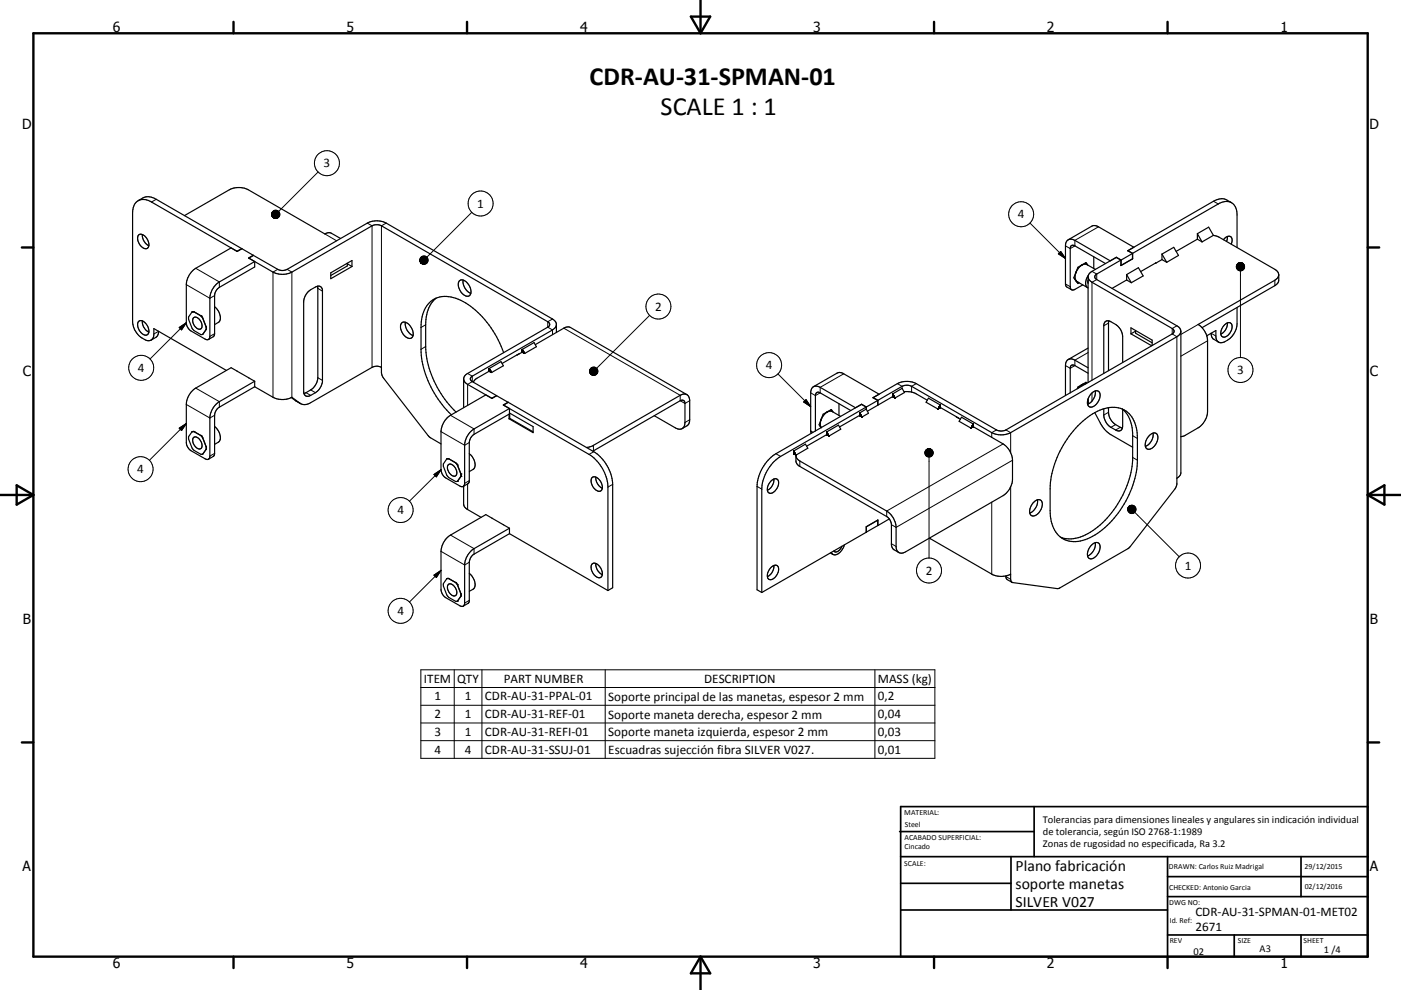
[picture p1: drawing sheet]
<svg xmlns="http://www.w3.org/2000/svg" width="420mm" height="297mm" viewBox="0 0 420 297" stroke-linecap="round" stroke-linejoin="round" font-family="sans-serif">
<g fill="none" stroke="#000" stroke-width=".36">
<path d="M41.4 60.2a4 4 0 0 1 4 .4l25.7 14.8 1.4-.8M41.4 60.2a3.9 3.9 0 0 0-1.6 3.7v32.6a5.9 5.9 0 0 0 5.1 5.7 1.82 1.82 0 0 0 1.2-2v-1.6l21.8 12.5M41.4 60.2l1.4-.8a3.9 3.9 0 0 1 4 .4l25.7 14.8M42.7 70.4a3.6 3.6 0 0 1 1.9 3.3M42.7 70.4a1.06 1.06 0 0 0-1.2 .2 1.06 1.06 0 0 0-.2 1.2 2.79 2.79 0 0 0 2.8 2.7l.5-.8M42.7 70.4a3.6 3.6 0 0 0 1.9 3.3M55.3 64.7l13.5-7.8a6.3 6.3 0 0 1 5.6 0l23 13.3 .9-.4 .9 .1 2.9 1.7M72.5 74.6v.1M75.9 76.6l-3.4-2-1.4 .8-1.8-1-10.6 6.1a6.3 6.3 0 0 0-2.8 4.9v11.4a3.2 3.2 0 0 0 1.4 2.5l4.2 2.4a.86 .86 0 0 0 1 .1 .86 .86 0 0 0 .4-.9v-11.4a6.2 6.2 0 0 1 2.9-4.9l10.6-6.1M75.9 76.6l-1.4 .8 1.9 1.1M75.9 76.6v.1M76.4 78.5v1.6l-10.6 6.1a3.2 3.2 0 0 0-1.5 2.5v11.6l-.4 .7-1.4 .8"/>
<path d="M104.1 79.1l1.4 .9M104.1 79v.8l-4.9 2.9M320.3 71.9l7-4.1 1.1-.1 .9 .4 10.6 6.1M324.1 79.7a1.84 1.84 0 0 1 1.8-.3l2.5 1.4M324.1 79.7l-1 1.1-.5 1M324.6 79.3l-.5 .4M325.4 78.9l.6 .6M326.1 79.5l-.5-.7-2.4 1.4-1.3 3.1 1.3 1.8 .3-.3M327.9 77v3.5M331.4 79.1l-9.1-5.3a.85 .85 0 0 0-1-.1 .85 .85 0 0 0-.4 .9v11.4a.85 .85 0 0 0 .4 .9 .85 .85 0 0 0 1-.1l2.3-1.3M334.7 77.2l-1.8 1.1-10.6-6.2a1.73 1.73 0 0 0-2-.2 1.73 1.73 0 0 0-.9 1.9l.1 11.6 .3 .7 1.5 .8M334.7 77.2l1.4 .8"/>
<path d="M334.7 77.2v.1M336 78l-7.2 4.2a.87 .87 0 0 0-.6 .8 .87 .87 0 0 0 .6 .9l24 13.8 .7 .5 .5 .8-.1 43.3-1.1 1.2v1.8l-.4 1.2-13.5 17.5-.8 .6-20.8 12-13.8-1.9-.5-.7v-1.8a6.1 6.1 0 0 1-5.7 0l-18.7-10.8M336 78l-1.3-.8-7.3 4.2-1.1 1.2M336 79.6h.1M336.1 78v1.6M338.2 75.3l1.4 .7M339.5 77.6h.1M339.5 76.1v1.6l-3.4 1.9M339.5 76.1l-3.4 1.9M339.6 76v1.6M339.6 77.6l-3.6 2.1v-1.7M346.6 78.9l-4.6 2.6"/>
<path d="M348.4 77.9l-2 1M348.4 76.2l3.5-2 1.4 2.4-3.5 2.1M348.4 76.2l1.4 2.5M348.4 76.2v1.7M348.4 77.9l1.4 .8M359 71.8l-6.4 3.6M359 70.1l3.4-1.9 1.4 2.4M359 70.1l1.4 2.5M359 70.1v1.7M359 71.8l1.4 .8M363.8 70.6l1.8 .6 16.9 9.8 .7 .7 .2 .6-.1 2-.3 .8-.8 .6-21.8 12.6M363.8 70.6l-3.4 2"/>
<path d="M366.8 71.9a1.47 1.47 0 0 1 2.5-.5l.1 .8-.3 1.1M368 70.9l-.3 1.5M369.2 60.8l-1.4-.8a3.9 3.9 0 0 0-4 .4l-25.7 14.8 1.4 .9M369.2 60.8a3.9 3.9 0 0 0-4 .4l-25.6 14.8M369.2 60.8a3.9 3.9 0 0 1 1.7 3.7v9.8M42.7 96.3a3.6 3.6 0 0 1 1.9 3.3M42.7 96.3a1.16 1.16 0 0 0-1.4 .4 1.16 1.16 0 0 0 0 1.3 2.68 2.68 0 0 0 2.8 2.4l.5-.8M42.7 96.3a3.6 3.6 0 0 0 1.9 3.3M47.6 99.4l-.5 1.5-1.8 1.1M58 93.5h.1M58.1 95.3a2.29 2.29 0 0 1 2.5 2.7 .97 .97 0 0 1-.9 .8 .97 .97 0 0 1-1-.6 2.29 2.29 0 0 1-.6-2.9zM58.1 93.6l2.1 1.1"/>
<path d="M58.1 93.6h-.5l-1.1 1.5v.7a5.1 5.1 0 0 0 4 4.6l.3-.1M58.1 93.5v.1M60.2 94.7l.6 .7M60.8 95.4l1 2.7M60.8 95.4h.1M61.8 98.1h.1M61.8 98.8l-1 1.5M61.8 98.1v.7M61.8 98.8h.1M64.3 92a4 4 0 0 1 1.5 4.4l-1.5 1M92.3 87.6l2.3-1.5a1.27 1.27 0 0 1 1.3-.2 1.27 1.27 0 0 1 .8 1.1v27.5a4.9 4.9 0 0 1-2.1 3.3l-1.5 .8a1.27 1.27 0 0 1-1.3 .2 1.27 1.27 0 0 1-.8-1.1v-27.4a5 5 0 0 1 1.3-2.7zM95.2 85.9l.1 27.4a4.7 4.7 0 0 1-2.2 3.7l-2 1"/>
<path d="M99.2 81.8l6.3-3.6v1.8l-6.3 3.6zM120.5 96.9a2.32 2.32 0 0 1 3 1.7 1.99 1.99 0 0 1-.5 2.9 3.5 3.5 0 0 1-2.7-4.5zM121.5 96.7a3.9 3.9 0 0 0 2.3 4M130.8 89.4a9.6 9.6 0 0 0-3.2 8v6.6a29.4 29.4 0 0 0 9.1 19.6M137.8 84.2a2.4 2.4 0 0 1 3 1.7 2.03 2.03 0 0 1-.4 3 3.5 3.5 0 0 1-2.7-4.5zM138.8 84a3.9 3.9 0 0 0 2.4 4M166.8 99.7l-.1-2.8-1-1.2-49.9-28.8a6.1 6.1 0 0 0-5.7 0l-24 13.9a2.94 2.94 0 0 1-2.8 0l-7.3-4.2-1.4 .8 7.2 4.2a6.3 6.3 0 0 0 5.7 0l24-13.9a3.1 3.1 0 0 1 2.9 0l49.8 28.8a.85 .85 0 0 1 .6 .8 .85 .85 0 0 1-.6 .8l-24.6 14.4-.6 1v8.8M166.8 97.5l-.3 .8-.8 .7-24.1 13.9a.86 .86 0 0 0-.6 .8 .86 .86 0 0 0 .6 .8l10.7 6.2M322.2 83.8l.2 .2M322.4 84l.2 .2M322.5 84l.1 .2M322.6 84.2l.1 .2"/>
<path d="M322.6 81.8l-.2 .3M322.6 81.8l-.3 1 .2 1.2M322.7 81.4l-.1 .4M322.7 84.4v.1M322.7 84.4l3.4 1.9M322.9 84.7h.3M326.2 83.2l.4 .8 .8 .7 24 13.9a.87 .87 0 0 1 .6 .8 .87 .87 0 0 1-.6 .8l-49.8 28.8a3.1 3.1 0 0 1-2.8 0l-24.1-13.9a6.4 6.4 0 0 0-5.7 0l-7.2 4.2M326.2 84.1v.9M326.3 82.6l-.1 32.2M326.3 82.6a2.71 2.71 0 0 0-.1 3.8M332.4 96.3l-.1 14.9M337.8 84l-4.4 2.5"/>
<path d="M337.8 82.4l3.5-2.1 1.4 2.5-3.5 2M337.8 82.4l1.4 2.4M337.8 82.4v1.6M337.8 84l1.4 .8M340.5 99.3l-1.4 .9M340.5 99.2v.8l4.9 2.8M354 99.5l-.3 .8-.9 .7-49.8 28.8a6.4 6.4 0 0 1-5.7 0l-24-13.9a3.2 3.2 0 0 0-2.8 0l-7.3 4.2M363.1 100l.4 1.5 1.8 1.1M368 96.9a3.5 3.5 0 0 1-2 3.3M368 96.9a1.16 1.16 0 0 1 1.3 .3 1.16 1.16 0 0 1 0 1.4 2.68 2.68 0 0 1-2.8 2.4l-.5-.8M368 96.9a3.6 3.6 0 0 0-2 3.3M370.9 92.2v4.9a5.9 5.9 0 0 1-5.2 5.7 1.76 1.76 0 0 1-1.2-2v-1.6l-2.7 1.5"/>
<path d="M383.4 82.6l-.4 .8-.8 .7-23 13.2a6.2 6.2 0 0 1 2.8 4.9v21.3a6.2 6.2 0 0 1-2.8 4.8l-4.2 2.5-1 .2M71.1 111.3l3.5 2.1M71.1 111.4l-1.8-1.1-10.6 6.1a6.2 6.2 0 0 0-2.8 4.9v11.5a3.2 3.2 0 0 0 1.4 2.4l4.2 2.4a.86 .86 0 0 0 1 .2 .86 .86 0 0 0 .4-1v-11.4a6.3 6.3 0 0 1 2.9-4.9l10.6-6.1M74.5 113.3l1.9 1.1M76.4 116l5.4 3.2a6.2 6.2 0 0 0 5.7 0l2.5 1.8a2.87 2.87 0 0 0 3.1-.2l18.4-10.6a2.94 2.94 0 0 1 2.9 0v1.8l.4 1.2 13.6 17.5 .5 .5 3.3 2M76.4 116l-10.6 6.2a3 3 0 0 0-1.5 2.4v11.7l-.2 .5-1.6 1M76.4 114.4v1.6M87.3 119.3l2.9 1.8M139 113.8l.4 .8 .8 .7 7.2 4.2 1.5-.7M146.7 111.4l-4 2.3-.8 1M146.7 110.5l3.5-2 .7 1.2-3.5 2.1M146.7 110.5l.7 1.3"/>
<path d="M146.7 110.5v.9M146.7 111.4l.7 .4M148.9 118.7l-1.4 .8-1.8-1-10.6 6.1a6.3 6.3 0 0 0-2.9 4.9v11.4a3.1 3.1 0 0 0 1.4 2.5l4.3 2.4a.86 .86 0 0 0 1 .1 .86 .86 0 0 0 .4-.9v-11.4a6.2 6.2 0 0 1 2.8-4.9l10.6-6.1v1.6l-10.6 6.1a3.2 3.2 0 0 0-1.4 2.5v11.6l-.4 .7-1.4 .8M151 105.8a27.3 27.3 0 0 0-13.6-16 7.3 7.3 0 0 0-9.9 2.6 12.1 12.1 0 0 0-1.3 5.9v6.5a29.2 29.2 0 0 0 9.1 19.6M155.7 106.1l-5.2 2.9M156.6 105.6l-1.6 .9M156.6 104.8l3.5-2 .7 1.2-3.5 2.1M156.6 104.8l.7 1.3M156.6 104.8v.8M156.6 105.6l.7 .5M160.5 103.4l8.9-5.1 1.4-.2 35.1 20.3M243.9 116l7.1-4.1 1.3-.1 11.3 6.5-1.9 1 1.4 .8"/>
<path d="M261.8 119.3v.1M261.8 119.3l1.4 .8M267.6 119l-7.6 4.4M267.6 118.2l2.9-1.7 .7 1.3-2.8 1.6M267.6 118.2l.8 1.2M267.6 118.2v.8M267.6 119l.8 .4M271 117.5a5.7 5.7 0 0 1 3.7 .7l3.3 1.9M324.4 115.4l-1.1 1M324.4 115.4l-.3 .2M324.6 115.2l-.2 .2M325.4 114.8l.3 .2"/>
<path d="M325.5 115.2l-1.1 .2M325.8 115l-.2-.3-2.4 1.4-.2 .5M326.2 119.7l.1 1.5M326.2 110.3l-3.9-2.2a1.72 1.72 0 0 0-2-.2 1.72 1.72 0 0 0-.9 1.8v9M326.2 112l-3.9-2.3a.85 .85 0 0 0-1-.1 .85 .85 0 0 0-.4 .9v7.4M326.2 104.4l-5.9 3.5M326.2 120l.1 1.2M327.1 118.2a1.51 1.51 0 0 1 2.6-.3 3.5 3.5 0 0 1-2.8 4.2 1.76 1.76 0 0 1-.6-2.6zM328.4 117.3a4 4 0 0 1-2.1 3.9M336.6 108.8v-7.8a4.6 4.6 0 0 0-2.1-3.7l-1.4-.8a1.3 1.3 0 0 0-1.5-.1 1.3 1.3 0 0 0-.7 1.3v14.3M339.1 100.2l6.2 3.5M339.1 100.2v-1.8l6.3 3.6v1.7"/>
<path d="M57.8 129.5h.3M57.8 129.5h-.2l-1.1 1.5v.7a5 5 0 0 0 4 4.6l.3-.1M57.9 129.4l.2 .1M58.1 131.2a2.3 2.3 0 0 1 2.5 2.8 .97 .97 0 0 1-.9 .7 .97 .97 0 0 1-1-.6 2.33 2.33 0 0 1-.6-2.9zM58.1 129.5l2.1 1.2M60.2 130.7l.6 .6M60.8 131.3l1 2.7M60.8 131.3h.1M60.8 136.2h.1M61.8 134v.8M61.8 134h.1M61.8 134.8h.1"/>
<path d="M61.8 134.8l-1 1.4M64.3 127.9a4 4 0 0 1 1.5 4.4l-1.5 1M133.9 137.7l-1 1.5v.7a5 5 0 0 0 4 4.6l.2-.1 1.1-1.5M133.9 137.7h.1M134.4 137.6h.1M134.5 139.4a2.11 2.11 0 0 1 2.4 2.2 1.01 1.01 0 0 1-.5 1.3 1.01 1.01 0 0 1-1.3-.6 2.32 2.32 0 0 1-.6-2.9zM134.5 137.6l2.1 1.2M134.5 137.6l-.6 .1M136.6 138.8l.5 .7M136.6 138.8h.1M137.1 139.5l1.1 2.7M140.7 136.1a3.6 3.6 0 0 1 1.3 4.6l-1.3 .8"/>
<path d="M151 121.5l1.4-.8 25.6 14.8a12.6 12.6 0 0 1 5.7 9.8v31l-1.4 .9M152.3 120.7l-1.4 .8 25.7 14.8a12.4 12.4 0 0 1 5.7 9.8v31.1M152.3 120.7v.1M152.6 124.3v1.3M152.7 123.9l7.1 4.1v1.8l-7.2-4.2M152.8 125.5l-.2 .1M152.8 125.5l7 4M152.8 124v1.5M196.2 124.7l6.3 3.7a1.73 1.73 0 0 0 2 .2 1.73 1.73 0 0 0 .9-1.8v-5.8a.88 .88 0 0 0-.5-.9 .88 .88 0 0 0-1 .1l-26.2 15.2M204.5 128.6l1.6-1 .6-1 .1-6.4a1.73 1.73 0 0 0-.9-1.8 1.73 1.73 0 0 0-2 .2l-26.3 15.2-1.8 .4M237.9 135.3l3.6-2 .7 1.2-3.5 2M237.9 135.3l.8 1.2"/>
<path d="M237.9 135.3v.8l.8 .4M238.7 136.5v2.1l.8 1.2 26.3 15.2a3.1 3.1 0 0 1 1.5 2.4v6.4l.6 1 1.6 1M245.9 127.9l.3 .4M246.2 128.3h.1M246.2 125.9l-.2 .3M246.2 125.9a2.7 2.7 0 0 0 0 2.4M246.3 125.5l-.1 .4M247.8 130.4l-6 3.5M247.8 129.6l3.6-2.1 .7 1.3-3.6 2M247.8 129.6l.7 1.2M247.8 129.6v.8M247.8 130.4l.7 .4"/>
<path d="M248 123.6l1.3-.2 2.7 1.5M248 123.6a4.6 4.6 0 0 0-1.8 2.3M248 123.6l-.3 .2M248.3 123.4l-.3 .2M249.1 123l.6 .5M249.8 123.6l-.6-.7-2.4 1.4-1.2 3.1 .6 .9M251.5 121.1v3.5M255.1 123.2l-9.2-5.3a.86 .86 0 0 0-1-.1 .86 .86 0 0 0-.4 .9v10.6M257.7 124.6l-6 3.5M257.7 123.9l2-1.2 .7 1.3-2 1.1M257.7 123.9l.7 1.2M257.7 123.9v.8l.7 .4"/>
<path d="M258.3 121.3l-1.8 1-10.6-6.1a1.74 1.74 0 0 0-2-.2 1.74 1.74 0 0 0-.8 1.9v11.4l.2 .7M258.3 121.3l1.4 .8M258.3 121.3v.1M259.7 122.1l-1.4-.8-25.7 14.8a12.4 12.4 0 0 0-5.6 9.8v31l1.4 .9M259.7 122.1v.8M263.1 120.1l-29.1 16.8a12.5 12.5 0 0 0-5.6 9.8v31.1M263.1 120.1v1.5M263.2 120.1v1.4M281.9 122.2l5.5 3.3M281.9 121.5l-3.5-2-.8 1.2 3.6 2M281.9 121.5l-.7 1.2M281.9 121.5v.8l-.7 .4"/>
<path d="M286.8 125l1.1 .8M291.8 128l8.9 5.2a6.2 6.2 0 0 1 2.9 4.9v5.7a6.3 6.3 0 0 1-2.9 4.9l-29.2 16.9a1.73 1.73 0 0 1-2 .2 1.73 1.73 0 0 1-.8-1.9v-5.7a6.4 6.4 0 0 0-2.9-4.9l-26-15-.8-.7-.3-.8M291.8 127.2l-.7 1.2M291.8 128l-.7 .4M291.8 127.2v.8M291.8 127.2l-3.5-2-.7 1.2 3.5 2M323.2 127.7a15.8 15.8 0 0 1 10.8-5.5 7.2 7.2 0 0 1 6.8 6.9l.2 9a28.5 28.5 0 0 1-14.2 23.2 8 8 0 0 1-9.5-.7 10.4 10.4 0 0 1-2.5-7.4v-6.6a29.1 29.1 0 0 1 8.4-18.9zM326.3 121.2l-.2 .1M328.2 123.8l1.7 3.1a8.8 8.8 0 0 0 3.2 3.5l6.5 3.8M330.9 122.6v2.2a4.8 4.8 0 0 0 2.2 3.4l1.4 .8a1.28 1.28 0 0 0 1.5 .2 1.28 1.28 0 0 0 .6-1.4v-5M332.3 122.3v1.4a4.7 4.7 0 0 0 2.2 3.7l2 1.1M336.4 122.7a9.5 9.5 0 0 1 3.2 7.2v8.2a28.7 28.7 0 0 1-14.2 22.4 9.2 9.2 0 0 1-7.4 .7"/>
<path d="M344.7 130.6a1.35 1.35 0 0 1 1.8-.6 1.35 1.35 0 0 1 .6 1.8 3.1 3.1 0 0 1-3.2 2.9 2.65 2.65 0 0 1 .5-3.9zM345.7 130a3.9 3.9 0 0 1-2.3 3.9M138.2 142.2v.7M139 145.9v5.3l.2 .8 .7 .7 4.4 2.5M147.4 155.4l3.6 2.1M147.5 155.5l-1.8-1.1-11 6.3a6.4 6.4 0 0 0-2.5 4.7v11.4a3.2 3.2 0 0 0 1.4 2.5l4.3 2.4a.86 .86 0 0 0 1 .2 .86 .86 0 0 0 .4-1v-11.4a6.2 6.2 0 0 1 2.8-4.9l10.6-6.1M150.9 157.4l1.8 1.1M152.7 158.5v1.6M178.6 143.1a3.6 3.6 0 0 1 2 3.4M178.6 143.1a1.06 1.06 0 0 0-1.2 .3 1.06 1.06 0 0 0-.2 1.2 2.78 2.78 0 0 0 2.9 2.7l.5-.8M178.6 143.1a3.6 3.6 0 0 0 2 3.4M232 143.7a3.5 3.5 0 0 1-1.9 3.4"/>
<path d="M232 143.7a1.17 1.17 0 0 1 1.4 .4 1.17 1.17 0 0 1 0 1.4 2.69 2.69 0 0 1-2.8 2.4l-.5-.8M232 143.7a3.6 3.6 0 0 0-1.9 3.4M259.7 159.6h.1M259.7 159.6l3.4-1.9v-1.6l-3.4 1.9v1.7l-31.3 18.1M263.1 157.6l.1 .1M263.2 157.7v-1.7l-3.5 2.1M266.6 155.7l-3.4 2M309.8 150.8a1.52 1.52 0 0 1 2.6-.3 3.5 3.5 0 0 1-2.9 4.3 2.12 2.12 0 0 1-.2-3.3zM311 149.9a4 4 0 0 1-2.3 4M133.9 173.6h.1M133.9 173.6l-1 1.5v.7a5 5 0 0 0 4 4.6l.2-.1M134.5 175.3a2.15 2.15 0 0 1 2.4 2.2 .92 .92 0 0 1-.2 1.1 .92 .92 0 0 1-1.2 0 2.55 2.55 0 0 1-1-3.3z"/>
<path d="M134.5 173.6l2.1 1.2M134.5 173.6h-.6M134.5 173.6h-.5M136.6 174.8l.5 .6M137.1 175.4l1.1 2.7M138.2 178.1v.7M138.2 178.9l-1.1 1.4M138.2 178.1v.8M138.2 178.8v.1M138.2 178.8l-1.1 1.5M140.7 172a3.7 3.7 0 0 1 1.3 4.6l-1.3 .8M152.7 160.1l29.6 17.1"/>
<path d="M152.7 160.1l-10.6 6.1a3 3 0 0 0-1.4 2.5v11.7l-.3 .5-1.5 .9M178.6 169a3.6 3.6 0 0 1 2 3.4M178.6 169a1.17 1.17 0 0 0-1.3 .4 1.17 1.17 0 0 0 0 1.4 2.69 2.69 0 0 0 2.8 2.4l.5-.8M178.6 169a3.5 3.5 0 0 0 2 3.4M232 169.7a3.5 3.5 0 0 1-1.9 3.3M232 169.7a1.16 1.16 0 0 1 1.3 .3 1.16 1.16 0 0 1 .1 1.4 2.69 2.69 0 0 1-2.8 2.4l-.5-.8M232 169.7a3.6 3.6 0 0 0-1.9 3.3M248.9 165.9l.8 .4M252.4 163.9a1.86 1.86 0 0 1-2.3 1.6l-.1-.2M253.2 163.5a3.4 3.4 0 0 1-3.3 2.9l-.7-.7M301.6 172.8l.3 1 1.5 .9M327.4 163.4a1.35 1.35 0 0 1 1.8-.6 1.35 1.35 0 0 1 .6 1.8 3.1 3.1 0 0 1-3.2 3 2.67 2.67 0 0 1 .5-3.9z"/>
<path d="M328.4 162.8a3.9 3.9 0 0 1-2.3 4"/>
</g>
<g fill="none" stroke="#000" stroke-width=".3">
<path d="M46.8 59.8l-1.4 .8M95.4 51.6l-11.9 11.8M97.4 70.2l3.5 2M110.1 66.9l1.4 .8v42.5M115.8 66.9l-1.4 .8v42.5M141.4 63.7l-13.4 13.4M308.8 66.9l10.6 10.6M317.3 76.2l.7-.8 1.4 2.1zM325.5 78.8v.1M329.3 68.1l-7 4v1.7l-1.4 .8-1.5-.8M363.8 60.4l1.4 .8M47.6 99.4l-1.5 .8"/>
<path d="M53.7 98.3l2.2-1.5-1.5 2.2zM55.9 85.4l7 4.1 1.4-.8M55.9 96.8l-10.9 10.9M58.7 80.5l7.1 4.1v1.6M83.3 80.8l-1.5 .8v37.6M86.1 80.8l1.4 .8v37.6M95.3 86.5l1.4 .9M127.6 97.4l-1.4 .9M165.7 95.7l-1.5 .8v1.6l1.5 .9v1.4M169 98.5l34.9 20.1v1.6l1.5 .8 1.4-.8M194.8 94.6l-15.9 15.9M319.4 85.2l1.5 .8"/>
<path d="M323.2 84.7l-.2 .1M327.4 81.4l1.4 .8v1.7l-1.4 .8v29.4M332.3 96.9l-1.4 .8M352.8 97.7l-1.4 .9v1.6l1.4 .8v42.5M359.2 97.3l-5.2 3M363.1 100l1.4 .8M371.9 81.3v25.9M382.2 84.1v1.6M58.7 116.4l7.1 4.1v1.7M64.3 100.1l-1.4 .8M91.8 117.8l1.3 .8M93.1 117l1.5 .8"/>
<path d="M95.3 113.3l1.4 .8M127.6 104l-1.4 .8M140.2 112l1.4 .9v1.6l-1.4 .8v6.3M146.7 110.5l.7 1.3-.7-.4zM156.6 104.8l.7 1.3-.7-.5zM233.2 112.2l9.9 9.8M253 112.1l-7.1 4.1v1.7l-1.4 .8-1.4-.8M267.6 118.2l.8 1.2-.8-.4zM269 115.1l1.5 .8v.6M274.7 115.1l-1.4 .8v1.7M325.5 114.8v.1M326.2 105.8l-3.9 2.3v1.6l-1.4 .8-1.5-.8"/>
<path d="M327.4 117.9v2.4M362 102.2l-8 4.7M53.7 128.5l2.2-1.4-1.5 2.1zM55.9 121.3l7 4.1 1.4-.8M55.9 127.1l-11.1 11M64.3 136l-1.4 .8M88.6 120.2l1.4 .8M132.2 129.5l7.1 4.1 1.4-.8M135.1 124.6l7 4.1v1.6M177.9 133.6v1.7M178 135.5l-1.4 .8M206.8 125.9l-1.4 .9"/>
<path d="M232.6 136.1l1.4 .8M237.9 135.3l.8 1.2-.8-.4zM239.8 138.3v1.6M240.9 120.6l.8-.7 1.4 2.1zM243.1 129.3l.7 .4M247.8 129.6l.7 1.2-.7-.4zM249.1 122.9l.1 .1M257.7 123.9l.7 1.2-.7-.4zM278.5 137.1v30.3M281.9 121.5v.8l-.7 .4zM291.8 127.2v.8l-.7 .4zM298.8 129l-1.5 .8v1.4"/>
<path d="M300.7 133.2l-34.9 20.1v1.7M301.6 129l1.4 .8v6M303.6 138.1l-34.9 20.1-1.4-.8M332.3 123.7l-1.4 .8M334.5 127.4l-1.4 .8M335.9 128.2l-1.4 .8M339.6 137.2l1.4 .9M339.6 130.7l1.4 .8M130.1 142.3l2.1-1.4-1.4 2.2zM132.2 140.9l-9.5 9.5M140.2 145.2v7.7M140.7 144.2l-1.4 .8"/>
<path d="M183.7 145.3l-1.4 .8M227 145.9l1.4 .8M297.3 150.7v21.5M303 146.1v26.1M340.2 153.7l13.4 13.3M130.1 172.6l2.1-1.5-1.4 2.2zM132.2 165.4l7.1 4.1 1.4-.8M132.2 171.1l-9.5 9.5M135.1 160.5l7 4.1v1.6M267.3 163.1l1.4 .8M301.6 173l1.4 .8M140.7 180.1l-1.4 .8"/>
<path d="M126.2 200.9h154.1v26.6h-154.1zM126.2 206.3h154.1M126.2 211.6h154.1M126.2 216.9h154.1M136.2 200.9v26.6M144.5 200.9v26.6M181.4 200.9v26.6M262.3 200.9v26.6M126.2 222.2h154.1"/>
<circle cx="98" cy="49" r="3.8"/>
<circle cx="144.1" cy="61.1" r="3.8"/>
<circle cx="306.1" cy="64.3" r="3.7"/>
<circle cx="197.4" cy="92" r="3.7"/>
<circle cx="42.3" cy="110.4" r="3.8"/>
<circle cx="230.6" cy="109.5" r="3.8"/>
<circle cx="371.9" cy="111" r="3.8"/>
<circle cx="42.1" cy="140.8" r="3.8"/>
<circle cx="120.1" cy="153" r="3.8"/>
<circle cx="278.5" cy="171.2" r="3.8"/>
<circle cx="356.2" cy="169.7" r="3.7"/>
<circle cx="120.1" cy="183.3" r="3.8"/>
</g>
<g fill="#000">
<circle cx="57.6" cy="93.6" r=".18"/>
<circle cx="60.2" cy="94.7" r=".18"/>
<circle cx="57.6" cy="129.5" r=".18"/>
<circle cx="58.1" cy="129.5" r=".18"/>
<circle cx="60.2" cy="130.7" r=".18"/>
<circle cx="137.1" cy="139.5" r=".18"/>
<circle cx="137.1" cy="144.4" r=".18"/>
<circle cx="138.2" cy="142.2" r=".18"/>
<circle cx="138.2" cy="142.9" r=".18"/>
<circle cx="136.6" cy="174.8" r=".18"/>
<circle cx="137.1" cy="175.4" r=".18"/>
<circle cx="137.1" cy="180.3" r=".18"/>
</g>
<g fill="#000" stroke="#000" stroke-width=".3">
<path d="M81.8 65.2l.4 .3zM81.8 65.2l.7 .3zM81.8 65.2l1 .4zM81.8 65.2l1.2 .3zM81.8 65.2l1.5 .2-.3 .1zM81.8 65.2h1.7l-.2 .2zM81.8 65.2l1.9-.2-.2 .2zM81.8 65.2l2-.4-.1 .2zM81.8 65.2l2.1-.7-.1 .3zM81.8 65.2l2.1-.9v.2zM81.8 65.2l2.1-1.2v.3zM81.8 65.2l2-1.4 .1 .2z"/>
<path d="M81.8 65.2l1.9-1.7 .1 .3zM83.4 63.3l.3 .2-1.9 1.7zM83.2 63.2l.2 .1-1.6 1.9zM83 63.1l.2 .1-1.4 2zM82.7 63l.3 .1-1.2 2.1zM82.4 63.1l.3-.1-.9 2.2zM82.2 63.2l.2-.1-.6 2.1zM81.9 63.3l.3-.1-.4 2zM81.7 63.5l.2-.2-.1 1.9zM81.7 63.5l.1 1.7-.2-1.5zM81.6 63.7l.2 1.5zM81.5 63.9l.3 1.3z"/>
<path d="M81.4 64.2l.4 1zM81.4 64.5l.4 .7zM81.5 64.7l.3 .5zM81.6 65l.2 .2zM126.2 78.9l.5 .3zM126.2 78.9l.7 .4zM126.2 78.9l1 .4zM126.2 78.9l1.3 .3zM126.2 78.9l1.5 .2zM126.2 78.9l1.8 .1-.3 .1zM126.2 78.9l1.9-.1-.1 .2zM126.2 78.9l2.1-.4-.2 .3z"/>
<path d="M126.2 78.9l2.1-.6v.2zM126.2 78.9l2.2-.9-.1 .3zM126.2 78.9l2.1-1.2 .1 .3zM126.2 78.9l2-1.4 .1 .2zM126.2 78.9l1.9-1.7 .1 .3zM127.9 77.1l.2 .1-1.9 1.7zM127.7 76.9l.2 .2-1.7 1.8zM127.4 76.8l.3 .1-1.5 2zM127.1 76.8h.3l-1.2 2.1zM126.9 76.8h.2l-.9 2.1zM126.6 76.9l.3-.1-.7 2.1zM126.4 77l.2-.1-.4 2z"/>
<path d="M126.2 77.2l.2-.2-.2 1.9zM126.2 77.2v1.7l-.2-1.5zM126 77.4l.2 1.5zM125.9 77.7l.3 1.2zM125.9 77.9l.3 1zM125.9 78.2l.3 .7zM125.9 78.5l.3 .4zM126 78.7l.2 .2zM317.3 76.2l.7-.8 1.4 2.1zM371.4 78.9l.5-.1zM371.1 79l.8-.2zM371.1 79l.8-.2-.9 .4z"/>
<path d="M371 79.2l.9-.4-1.1 .7zM370.8 79.5l1.1-.7-1.2 .9zM370.7 79.7l1.2-.9-1.3 1.2zM370.6 80l1.3-1.2-1.2 1.4zM371.9 78.8l-1.1 1.7-.1-.3zM371.9 78.8l-1 1.9-.1-.2zM371.9 78.8l-.9 2.1-.1-.2zM371.9 78.8l-.6 2.3-.3-.2zM371.9 78.8l-.4 2.4-.2-.1zM371.9 78.8l-.1 2.5-.3-.1zM371.9 78.8l.1 2.5h-.2zM371.9 78.8l.4 2.4-.3 .1z"/>
<path d="M371.9 78.8l.7 2.3-.3 .1zM371.9 78.8l.9 2.1-.2 .2zM371.9 78.8l1 1.9-.1 .2zM371.9 78.8l1.2 1.7-.2 .2zM371.9 78.8l1.2 1.4v.3zM371.9 78.8l1.2 1.2v.2zM371.9 78.8l1.2 .9v.3zM371.9 78.8l1.2 .9zM371.9 78.8l1.1 .7zM371.9 78.8l1 .4zM371.9 78.8l.8 .2zM371.9 78.8l.5 .1z"/>
<path d="M371.9 78.8h.3zM53.7 98.3l2.2-1.5-1.5 2.2zM146.7 110.5l.7 1.3-.7-.4zM156.6 104.8l.7 1.3-.7-.5zM177.1 112.2l.5 .3zM177.1 112.2l.7 .4zM177.1 112.2l1 .4zM177.1 112.2l1.3 .4zM177.1 112.2l1.5 .3zM177.1 112.2l1.7 .1-.2 .2zM177.1 112.2l1.9-.1-.2 .2zM177.1 112.2l2.1-.3-.2 .2z"/>
<path d="M177.1 112.2l2.1-.6v.3zM177.1 112.2l2.2-.9-.1 .3zM177.1 112.2l2.1-1.1 .1 .2zM177.1 112.2l2-1.4 .1 .3zM177.1 112.2l1.9-1.6 .1 .2zM178.8 110.4l.2 .2-1.9 1.6zM178.6 110.2l.2 .2-1.7 1.8zM178.3 110.1l.3 .1-1.5 2zM178 110.1h.3l-1.2 2.1zM177.8 110.1h.2l-.9 2.1zM177.5 110.2l.3-.1-.7 2.1zM177.3 110.3l.2-.1-.4 2z"/>
<path d="M177.1 110.5l.2-.2-.2 1.9zM177.1 110.5v1.7l-.2-1.5zM176.9 110.7l.2 1.5-.3-1.2zM176.8 111l.3 1.2zM176.7 111.3l.4 .9zM176.8 111.5l.3 .7zM176.8 111.8l.3 .4zM177 112l.1 .2zM267.6 118.2l.8 1.2-.8-.4zM53.7 128.5l2.2-1.4-1.5 2.1zM237.9 135.3l.8 1.2-.8-.4zM240.9 120.6l.8-.7 1.4 2.1z"/>
<path d="M247.8 129.6l.7 1.2-.7-.4zM257.7 123.9l.7 1.2-.7-.4zM278 134.7l.5-.1zM277.8 134.9l.7-.3zM277.6 135.1l.9-.5zM277.6 135.1l.9-.5-1.1 .7zM277.4 135.3l1.1-.7-1.2 .9zM277.3 135.5l1.2-.9-1.2 1.2zM277.3 135.8l1.2-1.2-1.2 1.5zM278.5 134.6l-1.1 1.7-.1-.2zM278.5 134.6l-1 2-.1-.3zM278.5 134.6l-.8 2.2-.2-.2z"/>
<path d="M278.5 134.6l-.6 2.3-.2-.1zM278.5 134.6l-.4 2.5-.2-.2zM278.5 134.6l-.1 2.5h-.3zM278.5 134.6l.2 2.5h-.3zM278.5 134.6l.4 2.5h-.2zM278.5 134.6l.7 2.3-.3 .2zM278.5 134.6l.9 2.2-.2 .1zM278.5 134.6l1.1 2-.2 .2zM278.5 134.6l1.2 1.7-.1 .3zM278.5 134.6l1.3 1.5-.1 .2zM278.5 134.6l1.3 1.2v.3zM278.5 134.6l1.2 .9 .1 .3z"/>
<path d="M278.5 134.6l1.2 .9zM278.5 134.6l1.1 .7zM278.5 134.6l1 .5zM278.5 134.6l.8 .3zM278.5 134.6l.5 .1zM278.5 134.6l.3 .1zM281.9 121.5v.8l-.7 .4zM291.8 127.2v.8l-.7 .4zM130.1 142.3l2.1-1.4-1.4 2.2zM338.5 152l-.3 .4zM338.5 152l-.4 .7zM338.5 152l-.4 .9z"/>
<path d="M338.5 152l-.3 1.2zM338.5 152l-.2 1.4zM338.5 152l-.1 1.6-.1-.2zM338.5 152l.1 1.8-.2-.2zM338.5 152l.3 2-.2-.2zM338.5 152l.6 2.1-.3-.1zM338.5 152l.9 2.1h-.3zM338.5 152l1.2 2-.3 .1zM338.5 152l1.4 2h-.2zM338.5 152l1.6 1.8-.2 .2zM338.5 152l1.8 1.6-.2 .2zM338.5 152l2 1.4-.2 .2z"/>
<path d="M338.5 152l2 1.1v.3zM338.5 152l2.1 .9-.1 .2zM338.5 152l2.1 .6v.3zM338.5 152l2 .3 .1 .3zM338.5 152l1.9 .1 .1 .2zM338.5 152l1.7-.1 .2 .2zM338.5 152l1.5-.3 .2 .2zM338.5 152l1.2-.4 .3 .1zM338.5 152l1.2-.4zM338.5 152l.9-.4zM338.5 152l.7-.4zM338.5 152l.4-.4z"/>
<path d="M338.5 152l.2-.2zM130.1 172.6l2.1-1.5-1.4 2.2z"/>
</g>
<g fill="none" stroke="#000" stroke-width=".71">
<path d="M10 10h400v277h-400zM70 6.6v3.4M140 6.6v3.4M207.1 5h5.8l-2.9 5zM210 0v10M280 6.6v3.4M350 6.6v3.4M6.6 74.2h3.4M410 74.2h3.5M0 148.5h10M5 145.6l5 2.9-5 2.9zM410 148.5h10.1"/>
<path d="M410 148.5l5.1-2.9v5.8zM6.6 222.7h3.4M410 222.7h3.5M70 287v3.4M140 287v3.4M210 287v10M210 287l2.9 5h-5.8zM280 287v3.4M350 287v3.4"/>
</g>
<g fill="none" stroke="#000" stroke-width=".51">
<path d="M269.7 249.5h40.3M270 242h140v45h-140zM270 257h140M303.1 257v16M310 242v15M350 257v30M390.1 257v12M270 265h33.1M270 273h80M350 269h60M350 263h60M350 280.5h60"/>
<path d="M370 280.5v6.5M390.1 280.5v6.5"/>
</g>
<g font-size="7.9">
<text x="176.8" y="25.4">CDR-AU-31-SPMAN-01</text>
<text x="198" y="34.5">SCALE 1 : 1</text>
</g>
<g font-size="4.7">
<text x="304.5" y="261.2">Plano fabricación</text>
<text x="304.5" y="266.6">soporte manetas</text>
<text x="304.5" y="272">SILVER V027</text>
</g>
<g font-size="4.2">
<text x="33.9" y="9.6">6</text>
<text x="103.9" y="9.6">5</text>
<text x="173.9" y="9.6">4</text>
<text x="243.8" y="9.6">3</text>
<text x="313.9" y="9.6">2</text>
<text x="383.9" y="9.6">1</text>
<text x="6.7" y="38.7">D</text>
<text x="410.5" y="38.7">D</text>
<text x="6.9" y="112.9">C</text>
<text x="410.7" y="112.9">C</text>
<text x="6.9" y="187.1">B</text>
<text x="410.7" y="187.1">B</text>
<text x="6.8" y="261.4">A</text>
<text x="410.7" y="261.4">A</text>
<text x="33.9" y="290.4">6</text>
<text x="103.9" y="290.4">5</text>
<text x="173.9" y="290.4">4</text>
<text x="243.8" y="290.4">3</text>
<text x="313.9" y="290.4">2</text>
<text x="383.9" y="290.4">1</text>
</g>
<g font-size="3.9">
<text x="97" y="50.2">3</text>
<text x="143.1" y="62.3">1</text>
<text x="305.1" y="65.5">4</text>
<text x="196.4" y="93.2">2</text>
<text x="41.3" y="111.6">4</text>
<text x="229.6" y="110.8">4</text>
<text x="370.9" y="112.3">3</text>
<text x="41.1" y="142">4</text>
<text x="119.1" y="154.3">4</text>
<text x="277.5" y="172.5">2</text>
<text x="355.2" y="170.9">1</text>
<text x="119.1" y="184.5">4</text>
<text x="127.1" y="204.9">ITEM</text>
<text x="137.1" y="204.9">QTY</text>
<text x="151" y="204.9">PART NUMBER</text>
<text x="211.2" y="204.9">DESCRIPTION</text>
<text x="263.2" y="205">MASS (kg)</text>
<text x="130.2" y="210.1">1</text>
<text x="130.2" y="215.5">2</text>
<text x="139.4" y="210.1">1</text>
<text x="139.4" y="215.5">1</text>
<text x="145.4" y="210.1">CDR-AU-31-PPAL-01</text>
<text x="145.4" y="215.5">CDR-AU-31-REF-01</text>
<text x="182.4" y="210.2">Soporte principal de las manetas, espesor 2 mm</text>
<text x="182.4" y="215.6">Soporte maneta derecha, espesor 2 mm</text>
<text x="263.2" y="210.1">0,2</text>
<text x="263.2" y="215.5">0,04</text>
<text x="130.2" y="220.8">3</text>
<text x="139.4" y="220.8">1</text>
<text x="145.4" y="220.8">CDR-AU-31-REFI-01</text>
<text x="182.4" y="220.9">Soporte maneta izquierda, espesor 2 mm</text>
<text x="263.2" y="220.8">0,03</text>
<text x="130.2" y="226.1">4</text>
<text x="139.4" y="226.1">4</text>
<text x="145.4" y="226.1">CDR-AU-31-SSUJ-01</text>
<text x="182.4" y="226.2">Escuadras sujección fibra SILVER V027.</text>
<text x="263.2" y="226.1">0,01</text>
<text x="358.4" y="274.9">CDR-AU-31-SPMAN-01-MET02</text>
<text x="358.4" y="279.4">2671</text>
</g>
<g font-size="3.1">
<text x="312.7" y="246.8">Tolerancias para dimensiones lineales y angulares sin indicación individual</text>
<text x="312.7" y="250.4">de tolerancia, según ISO 2768-1:1989</text>
<text x="312.7" y="254">Zonas de rugosidad no especificada, Ra 3.2</text>
<text x="357.8" y="286.5">02</text>
<text x="377.6" y="285.6">A3</text>
<text x="396.9" y="285.9">1 /4</text>
</g>
<g font-size="2.4">
<text x="271.1" y="244.4">MATERIAL:</text>
<text x="271.2" y="252">ACABADO SUPERFICIAL:</text>
<text x="271.3" y="248">Steel</text>
<text x="271.2" y="254.7">Cincado</text>
<text x="271.1" y="259.7">SCALE:</text>
<text x="350.4" y="260.8">DRAWN: Carlos Ruiz Madrigal</text>
<text x="391.1" y="260.6">29/12/2015</text>
<text x="350.5" y="267">CHECKED: Antonio Garcia</text>
<text x="391.2" y="266.7">02/12/2016</text>
<text x="350.5" y="271.4">DWG NO:</text>
<text x="350.7" y="276.9">Id. Ref:</text>
<text x="350.7" y="282.8">REV</text>
<text x="371.1" y="282.9">SIZE</text>
<text x="390.8" y="283">SHEET</text>
</g>
</svg>
